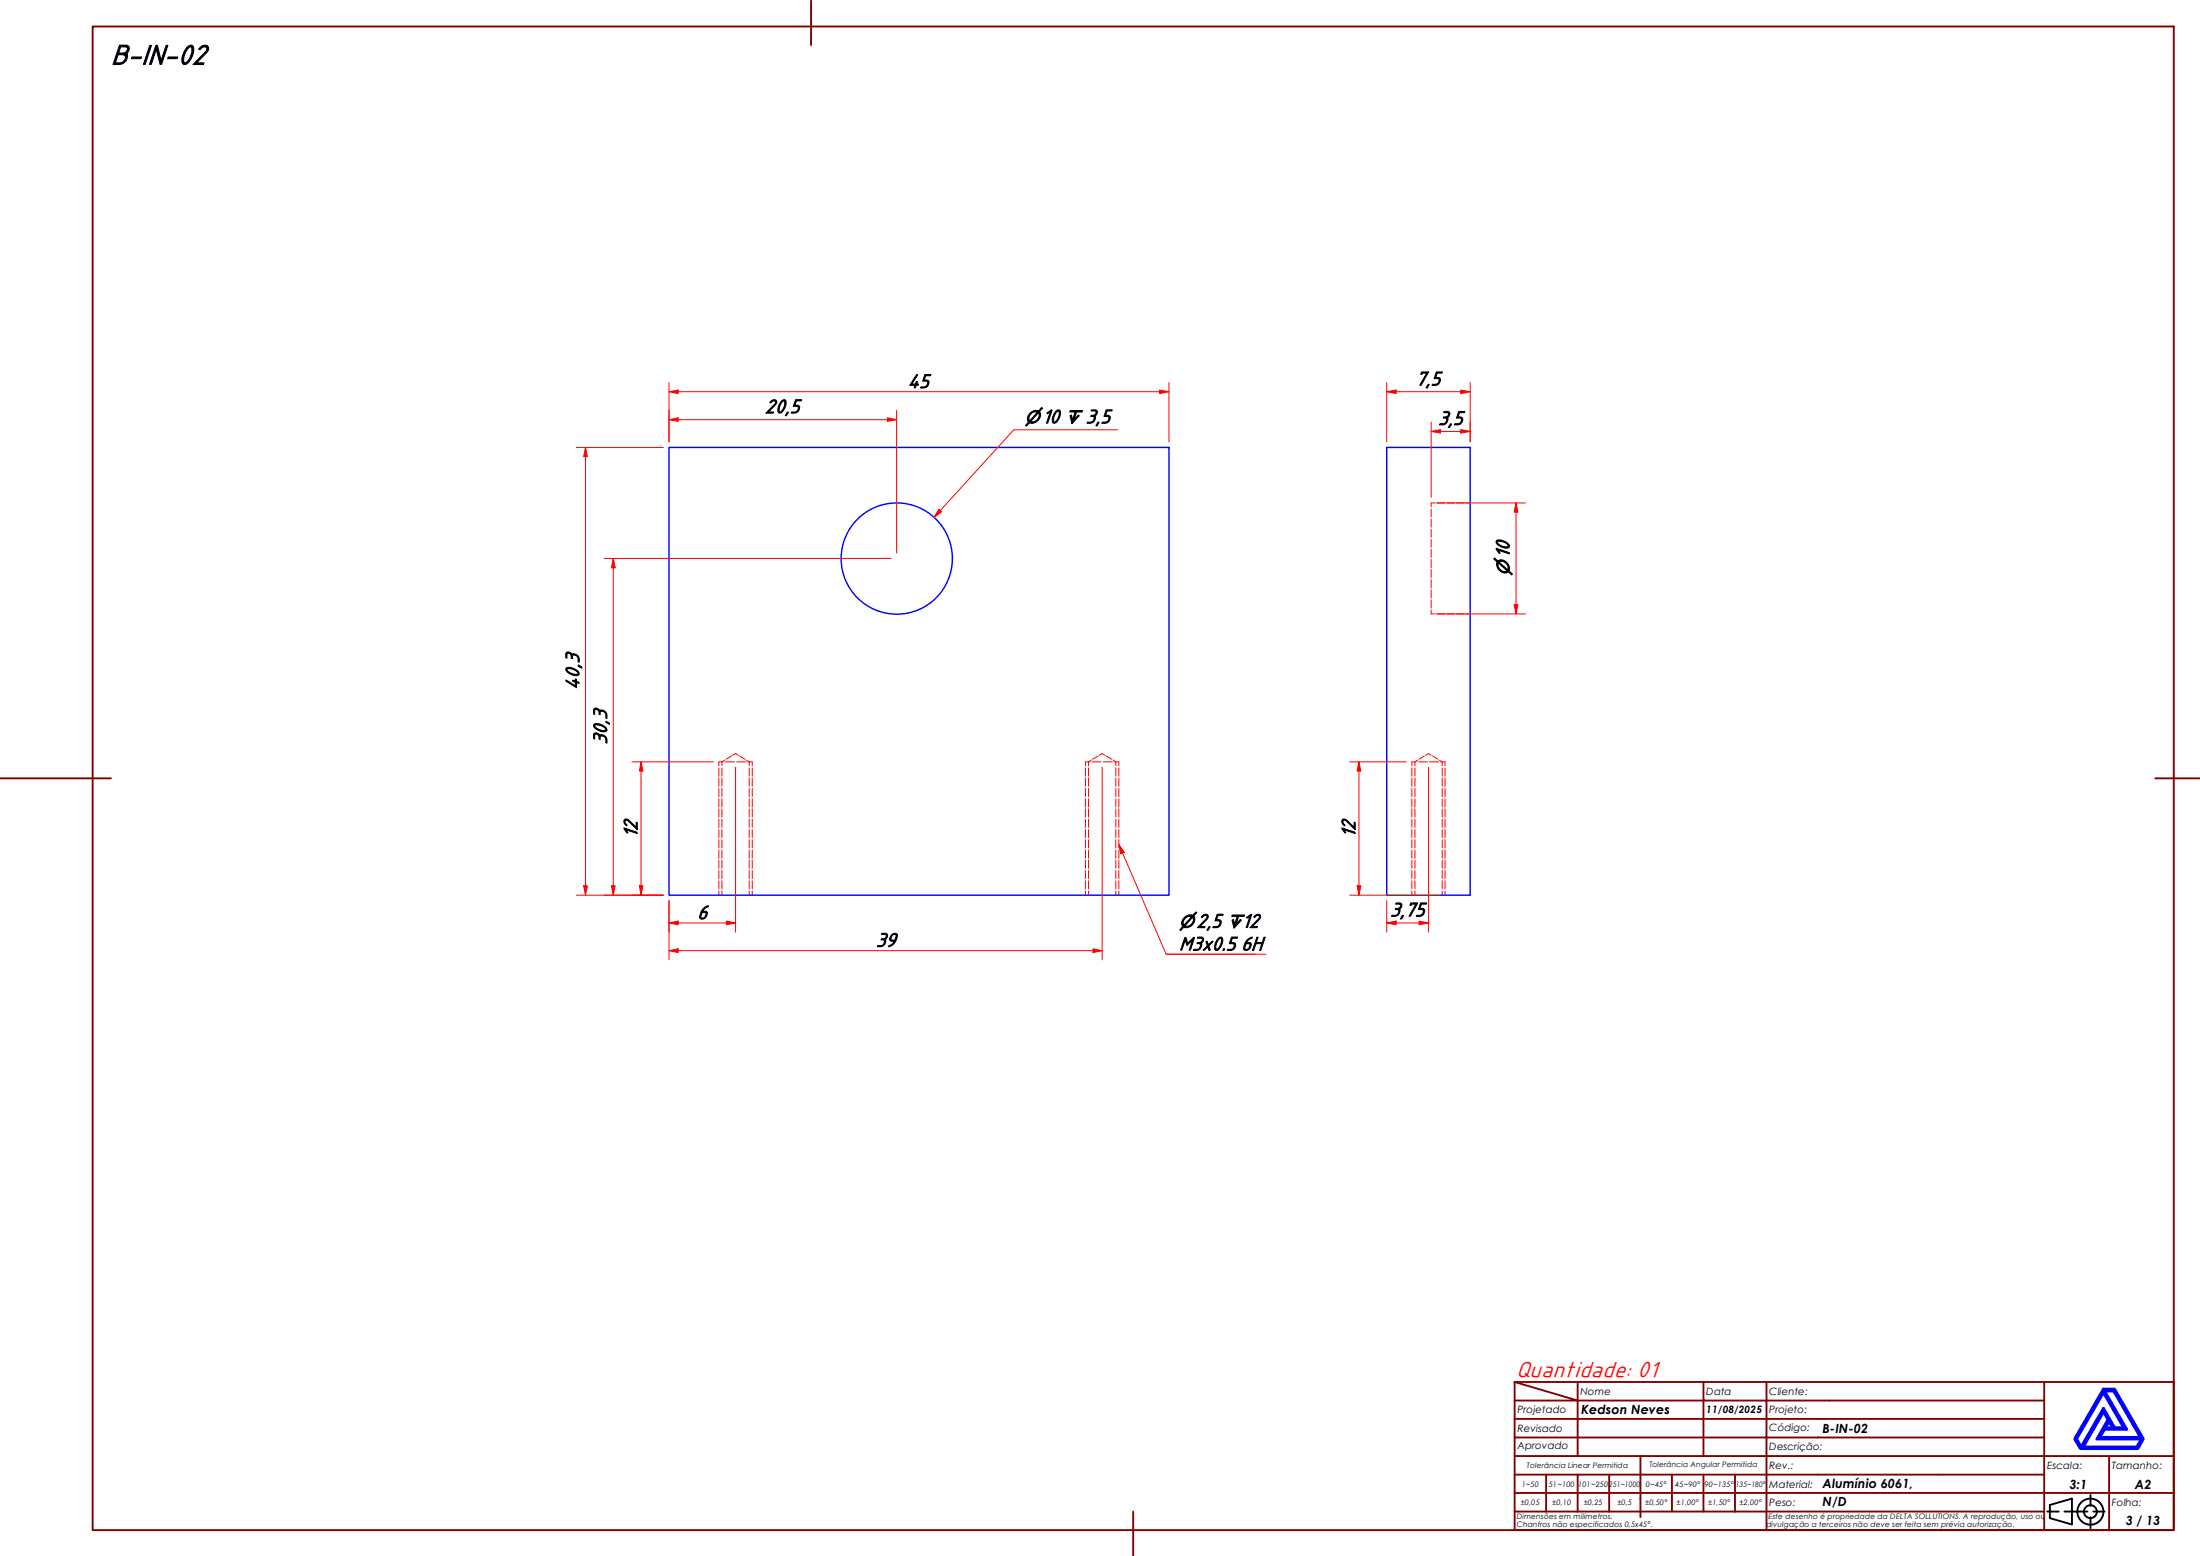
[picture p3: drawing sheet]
<svg xmlns="http://www.w3.org/2000/svg" width="594mm" height="420mm" viewBox="0 0 594 420" stroke-linecap="round" stroke-linejoin="round" font-family="sans-serif">
<!-- layer: Hidden (ABNT) -->
<g fill="none" stroke="#f00" stroke-width=".27">
<path d="M386.5 137.5v2.1M387.5 135.8h-1v1.1M388 135.8h2.1M390.7 135.8h2.1M393.3 135.8h2.1M395.9 135.8h1.1M386.5 140.2v2.1M386.5 142.9v2.2M386.5 145.6v2.2M386.5 148.3v2.2M386.5 151v2.3M386.5 153.8v2.2"/>
<path d="M386.5 156.5v2.2M386.5 159.2v2.3M386.5 162v2.2M386.5 164.7v1.1h1M388 165.8h2.1M390.7 165.8h2.1M393.3 165.8h2.1M395.9 165.8h1.1M194.1 207.4v2.2M194.1 210.1v2.2M194.1 212.9v2.2M194.1 215.7v2.2"/>
<path d="M194.1 218.4v2.2M194.9 207.4v2.2M194.9 210.1v2.2M194.9 212.9v2.2M194.9 215.7v2.2M194.9 218.4v2.2M195.3 205.7h-1.2v1.1M195.7 205.3l-.8 .4v1.1M195.9 205.7h2.4M197.5 204.1l-1.5 .9M197.9 203.9l.7-.4 .8 .4M198.9 205.7h2.5"/>
<path d="M199.7 204.1l1.5 .9M201.5 205.3l.8 .4v1.1M201.9 205.7h1.2v1.1M202.3 207.4v2.2M202.3 210.1v2.2M202.3 212.9v2.2M202.3 215.7v2.2M202.3 218.4v2.2M203.1 207.4v2.2M203.1 210.1v2.2M203.1 212.9v2.2M203.1 215.7v2.2"/>
<path d="M203.1 218.4v2.2M293.1 207.4v2.2M293.1 210.1v2.2M293.1 212.9v2.2M293.1 215.7v2.2M293.1 218.4v2.2M293.9 207.4v2.2M293.9 210.1v2.2M293.9 212.9v2.2M293.9 215.7v2.2M293.9 218.4v2.2M294.3 205.7h-1.2v1.1"/>
<path d="M294.7 205.3l-.8 .4v1.1M295 205.7h2.3M296.5 204.1l-1.5 .9M296.9 203.9l.7-.4 .8 .4M297.9 205.7h2.5M298.7 204.1l1.5 .9M300.6 205.3l.7 .4v1.1M300.9 205.7h1.2v1.1M301.3 207.4v2.2M301.3 210.1v2.2M301.3 212.9v2.2M301.3 215.7v2.2"/>
<path d="M301.3 218.4v2.2M302.1 207.4v2.2M302.1 210.1v2.2M302.1 212.9v2.2M302.1 215.7v2.2M302.1 218.4v2.2M381.3 207.4v2.2M381.3 210.1v2.2M381.3 212.9v2.2M381.3 215.7v2.2M381.3 218.4v2.2M382.1 207.4v2.2"/>
<path d="M382.1 210.1v2.2M382.1 212.9v2.2M382.1 215.7v2.2M382.1 218.4v2.2M382.5 205.7h-1.2v1.1M382.8 205.3l-.7 .4v1.1M383 205.7h2.4M384.6 204.1l-1.4 .9M385 203.9l.8-.4 .7 .4M386 205.7h2.4M386.8 204.1l1.5 .9M388.7 205.3l.7 .4v1.1"/>
<path d="M389.1 205.7h1.1v1.1M389.4 207.4v2.2M389.4 210.1v2.2M389.4 212.9v2.2M389.4 215.7v2.2M389.4 218.4v2.2M390.2 207.4v2.2M390.2 210.1v2.2M390.2 212.9v2.2M390.2 215.7v2.2M390.2 218.4v2.2M194.1 221.2v2.2"/>
<path d="M194.1 224v2.2M194.1 226.7v2.3M194.1 229.5v2.3M194.1 232.3v2.2M194.1 235.1v2.2M194.1 237.8v2.2M194.9 221.2v2.2M194.9 224v2.2M194.9 226.7v2.3M194.9 229.5v2.3M194.9 232.3v2.2M194.9 235.1v2.2"/>
<path d="M194.9 237.8v2.2M202.3 221.2v2.2M202.3 224v2.2M202.3 226.7v2.3M202.3 229.5v2.3M202.3 232.3v2.2M202.3 235.1v2.2M202.3 237.8v2.2M203.1 221.2v2.2M203.1 224v2.2M203.1 226.7v2.3M203.1 229.5v2.3"/>
<path d="M203.1 232.3v2.2M203.1 235.1v2.2M203.1 237.8v2.2M293.1 221.2v2.2M293.1 224v2.2M293.1 226.7v2.3M293.1 229.5v2.3M293.1 232.3v2.2M293.1 235.1v2.2M293.1 237.8v2.2M293.9 221.2v2.2M293.9 224v2.2"/>
<path d="M293.9 226.7v2.3M293.9 229.5v2.3M293.9 232.3v2.2M293.9 235.1v2.2M293.9 237.8v2.2M301.3 221.2v2.2M301.3 224v2.2M301.3 226.7v2.3M301.3 229.5v2.3M301.3 232.3v2.2M301.3 235.1v2.2M301.3 237.8v2.2"/>
<path d="M302.1 221.2v2.2M302.1 224v2.2M302.1 226.7v2.3M302.1 229.5v2.3M302.1 232.3v2.2M302.1 235.1v2.2M302.1 237.8v2.2M381.3 221.2v2.2M381.3 224v2.2M381.3 226.7v2.3M381.3 229.5v2.3M381.3 232.3v2.2"/>
<path d="M381.3 235.1v2.2M381.3 237.8v2.2M382.1 221.2v2.2M382.1 224v2.2M382.1 226.7v2.3M382.1 229.5v2.3M382.1 232.3v2.2M382.1 235.1v2.2M382.1 237.8v2.2M389.4 221.2v2.2M389.4 224v2.2M389.4 226.7v2.3"/>
<path d="M389.4 229.5v2.3M389.4 232.3v2.2M389.4 235.1v2.2M389.4 237.8v2.2M390.2 221.2v2.2M390.2 224v2.2M390.2 226.7v2.3M390.2 229.5v2.3M390.2 232.3v2.2M390.2 235.1v2.2M390.2 237.8v2.2M194.1 240.6v1.1"/>
<path d="M194.9 240.6v1.1M202.3 240.6v1.1M203.1 240.6v1.1M293.1 240.6v1.1M293.9 240.6v1.1M301.3 240.6v1.1M302.1 240.6v1.1M381.3 240.6v1.1M382.1 240.6v1.1M389.4 240.6v1.1M390.2 240.6v1.1"/>
</g>
<!-- layer: Visible (ABNT) -->
<g fill="none" stroke="#00f" stroke-width=".38">
<path d="M180.7 120.8h135v120.9h-135zM374.5 120.8h22.5v120.9h-22.5z"/>
<circle cx="242.2" cy="150.8" r="15"/>
</g>
<!-- layer: Borda A3/A4 (ABNT) -->
<g fill="none" stroke="#800000" stroke-width=".51">
<path d="M25 7.2h562v406h-562zM219 .2v12M0 210.2h30M582 210.2h12M409 373.2l17 5h-17M409 373.2h178v40h-178zM426 378.2h34v4.9h17M426 378.2v15M426 373.2v5M460 373.2v5h17v4.9M477 373.2v5h75M552 373.2v20h-143"/>
<path d="M409 383.1h51v10.1M409 398.2h17M417.5 398.2v10M434.5 398.2h-8.5v10M443 393.2v16.5M451.5 398.2v10h-42.5M460 398.2v10h8.5M468.5 398.2v10M477 398.2h-42.5v10M477 383.1v5.1h-68M477 398.2v10h75M477 383.1h75"/>
<path d="M477 398.2h75M552 388.2h-75v10M569.5 393.2v9.9h17.5M587 393.2h-35v9.9h17.5v10.1M306 408.2v12M409 403.1h143v10.1M451.5 408.2h8.5M468.5 408.2h8.5v5"/>
</g>
<path d="M568 376l5.5 9.6h-2.5l-3-5.3-6 10.5-1.3-2.3zM568 375.1h3l7.7 13.4-1.4 2.6h-15.5l-1.5-2.6zM568.3 375.6h2.5l7.2 12.6h-11l1.3-2.3h5.9zM568 381.2l1.3 2.1-3 5.2h12l-1.3 2.3h-14.5zM569.5 383.8l1 1.8h-2z" fill="none" stroke="#00f" stroke-width=".83"/>
<!-- layer: 0 -->
<path d="M561.8 391.1h15.5" fill="none" stroke="#000" stroke-width=".27"/>
<g fill="none" stroke="#000" stroke-width=".51">
<path d="M552.8 408.2h3.1M553.5 406.4l6-1.7v6.9l-6-1.7zM557.5 408.2h6.2M564.5 403.6v3M564.5 409.7v3M565.3 408.2h3"/>
<circle cx="564.5" cy="408.2" r="3.5"/>
<circle cx="564.5" cy="408.2" r="1.75"/>
</g>
<path d="M180.7 113.3h2.4" fill="none" stroke="#f00" stroke-width=".27"/>
<path d="M180.7 113.3l2.4-.5v1z" fill="#f00"/>
<path d="M180.7 113.3l2.4-.5v1zM239.6 113.3h2.5" fill="none" stroke="#f00" stroke-width=".27"/>
<path d="M239.6 112.8l2.5 .5-2.5 .5z" fill="#f00"/>
<path d="M180.7 110.8v8.5M183.1 113.3h56.5M239.6 112.8l2.5 .5-2.5 .5zM242.1 110.8v38.5M165.6 150.8v2.5" fill="none" stroke="#f00" stroke-width=".27"/>
<path d="M165.6 150.8l.5 2.5h-1z" fill="#f00"/>
<path d="M165.6 150.8l.5 2.5h-1zM165.6 239.2v2.5" fill="none" stroke="#f00" stroke-width=".27"/>
<path d="M165.1 239.2h1l-.5 2.5z" fill="#f00"/>
<path d="M163.1 150.8h77.5M165.6 153.3v85.9M165.1 239.2h1l-.5 2.5zM163.1 241.7h16M180.7 249.2h2.4" fill="none" stroke="#f00" stroke-width=".27"/>
<path d="M180.7 249.2l2.4-.5v1z" fill="#f00"/>
<path d="M180.7 249.2l2.4-.5v1zM196.2 249.2h2.4" fill="none" stroke="#f00" stroke-width=".27"/>
<path d="M196.2 248.7l2.4 .5-2.4 .5z" fill="#f00"/>
<path d="M198.6 207.2v44.5M180.7 243.2v8.5M180.7 256.7h2.4M183.1 249.2h13.1M196.2 248.7l2.4 .5-2.4 .5z" fill="none" stroke="#f00" stroke-width=".27"/>
<path d="M180.7 256.7l2.4-.5v1z" fill="#f00"/>
<path d="M180.7 256.7l2.4-.5v1zM295.1 256.7h2.5" fill="none" stroke="#f00" stroke-width=".27"/>
<path d="M295.1 256.2l2.5 .5-2.5 .5z" fill="#f00"/>
<path d="M180.7 105.8h2.4M297.6 207.2v52M180.7 243.2v16M183.1 256.7h112M295.1 256.2l2.5 .5-2.5 .5z" fill="none" stroke="#f00" stroke-width=".27"/>
<path d="M180.7 105.8l2.4-.5v1z" fill="#f00"/>
<path d="M180.7 105.8l2.4-.5v1zM313.1 105.8h2.6" fill="none" stroke="#f00" stroke-width=".27"/>
<path d="M313.1 105.3l2.6 .5-2.6 .5z" fill="#f00"/>
<path d="M180.7 103.3v16M183.1 105.8h130M313.1 105.3l2.6 .5-2.6 .5zM315.7 103.3v16M158.1 120.8v2.5" fill="none" stroke="#f00" stroke-width=".27"/>
<path d="M158.1 120.8l.5 2.5h-1z" fill="#f00"/>
<path d="M158.1 120.8l.5 2.5h-1zM158.1 239.2v2.5" fill="none" stroke="#f00" stroke-width=".27"/>
<path d="M157.6 239.2h1l-.5 2.5z" fill="#f00"/>
<path d="M155.6 120.8h23.5M158.1 123.3v115.9M157.6 239.2h1l-.5 2.5zM155.6 241.7h23.5" fill="none" stroke="#f00" stroke-width=".27"/>
<path d="M302.1 228.1l1 2.3" fill="none" stroke="#f00" stroke-width=".27"/>
<path d="M302.1 228.1l1.5 2.1-1 .3z" fill="#f00"/>
<path d="M302.1 228.1l1.5 2.1-1 .3zM303.1 230.4l11.8 27.3h24M314.9 257.7h27" fill="none" stroke="#f00" stroke-width=".27"/>
<path d="M374.5 105.8h2.5" fill="none" stroke="#f00" stroke-width=".27"/>
<path d="M374.5 105.8l2.5-.5v1z" fill="#f00"/>
<path d="M374.5 105.8l2.5-.5v1zM394.5 105.8h2.5" fill="none" stroke="#f00" stroke-width=".27"/>
<path d="M394.5 105.3l2.5 .5-2.5 .5z" fill="#f00"/>
<path d="M374.5 103.3v16M377 105.8h17.5M394.5 105.3l2.5 .5-2.5 .5zM397 103.3v16M374.5 249.2h2.5" fill="none" stroke="#f00" stroke-width=".27"/>
<path d="M374.5 249.2l2.5-.5v1z" fill="#f00"/>
<path d="M374.5 249.2l2.5-.5v1zM383.2 249.2h2.6" fill="none" stroke="#f00" stroke-width=".27"/>
<path d="M383.2 248.7l2.6 .5-2.6 .5z" fill="#f00"/>
<path d="M173.1 205.7v2.5M385.8 207.2v44.5M374.5 243.2v8.5M377 249.2h6.2M383.2 248.7l2.6 .5-2.6 .5z" fill="none" stroke="#f00" stroke-width=".27"/>
<path d="M173.1 205.7l.5 2.5h-.9z" fill="#f00"/>
<path d="M173.1 205.7l.5 2.5h-.9zM173.1 239.2v2.5" fill="none" stroke="#f00" stroke-width=".27"/>
<path d="M172.7 239.2h.9l-.5 2.5z" fill="#f00"/>
<path d="M170.6 205.7h22.1M173.1 208.2v31M367 205.7v2.5M172.7 239.2h.9l-.5 2.5zM170.6 241.7h8.5" fill="none" stroke="#f00" stroke-width=".27"/>
<path d="M367 205.7l.5 2.5h-1z" fill="#f00"/>
<path d="M367 205.7l.5 2.5h-1zM367 239.2v2.5" fill="none" stroke="#f00" stroke-width=".27"/>
<path d="M366.5 239.2h1l-.5 2.5z" fill="#f00"/>
<path d="M364.5 205.7h15.2M367 208.2v31M366.5 239.2h1l-.5 2.5zM364.5 241.7h24.2" fill="none" stroke="#f00" stroke-width=".27"/>
<path d="M253.9 137.8l-1.7 1.9" fill="none" stroke="#f00" stroke-width=".27"/>
<path d="M253.6 137.5l.7 .7-2.1 1.5z" fill="#f00"/>
<path d="M301.8 116.1h-28.1l-19.8 21.7M253.6 137.5l.7 .7-2.1 1.5z" fill="none" stroke="#f00" stroke-width=".27"/>
<path d="M409.4 163.3v2.5" fill="none" stroke="#f00" stroke-width=".27"/>
<path d="M408.9 163.3h1l-.5 2.5z" fill="#f00"/>
<path d="M409.4 135.8v2.5M408.9 163.3h1l-.5 2.5z" fill="none" stroke="#f00" stroke-width=".27"/>
<path d="M409.4 135.8l.5 2.5h-1z" fill="#f00"/>
<path d="M386.5 116.5h2.5M388 135.8h23.9M409.4 135.8l.5 2.5h-1zM409.4 138.3v25M388 165.8h23.9" fill="none" stroke="#f00" stroke-width=".27"/>
<path d="M386.5 116.5l2.5-.5v.9z" fill="#f00"/>
<path d="M386.5 116.5l2.5-.5v.9zM394.5 116.5h2.5" fill="none" stroke="#f00" stroke-width=".27"/>
<path d="M394.5 116l2.5 .5-2.5 .4z" fill="#f00"/>
<path d="M386.5 114v20.3M389 116.5h5.5M394.5 116l2.5 .5-2.5 .4zM397 114v5.3" fill="none" stroke="#f00" stroke-width=".27"/>
<text font-size="8.1" x="30" y="17.3">B-IN-02</text>
<text font-size="6.5" fill="#f00" x="409.4" y="371.7">Quantidade: 01</text>
<g font-size="5.6">
<text x="245.1" y="104.7">45</text>
<text x="382.3" y="104">7,5</text>
<text x="206.6" y="111.5">20,5</text>
<text x="281.4" y="114.2">10</text>
<text x="293.1" y="114.2">3,5</text>
<text x="388.3" y="114.7">3,5</text>
<text x="407.5" y="150.7" transform="rotate(-90 407.5 150.7)">10</text>
<text x="156.3" y="186.3" transform="rotate(-90 156.3 186.3)">40,3</text>
<text x="163.8" y="201.1" transform="rotate(-90 163.8 201.1)">30,3</text>
<text x="172" y="226.2" transform="rotate(-90 172 226.2)">12</text>
<text x="365.9" y="226.2" transform="rotate(-90 365.9 226.2)">12</text>
<text x="188.3" y="248.1">6</text>
<text x="323.1" y="250.4">2,5</text>
<text x="335.3" y="250.4">12</text>
<text x="375.3" y="247.4">3,75</text>
<text x="236.5" y="255.6">39</text>
<text x="318.4" y="256.6">M3x0.5</text>
<text x="335.2" y="256.6">6H</text>
</g>
<g font-size="4.8">
<text x="276.7" y="114.2">⌀</text>
<text x="287.5" y="114.2">↧</text>
<text x="407.5" y="155.4" transform="rotate(-90 407.5 155.4)">⌀</text>
<text x="318.4" y="250.4">⌀</text>
<text x="331.3" y="250.4">↧</text>
</g>
<g font-size="3.4">
<text x="427" y="381.9">Kedson Neves</text>
<text x="492.1" y="386.9">B-IN-02</text>
<text x="492.1" y="401.9">Alumínio 6061,</text>
<text x="558.8" y="401.9">3:1</text>
<text x="576.5" y="401.9">A2</text>
<text x="492.1" y="406.7">N/D</text>
<text x="574" y="411.7">3 / 13</text>
</g>
<g font-size="2.7">
<text x="426.8" y="376.7">Nome</text>
<text x="460.8" y="376.7">Data</text>
<text x="477.8" y="376.7">Cliente:</text>
<text x="409.8" y="381.4">Projetado</text>
<text x="460.8" y="381.5">11/08/2025</text>
<text x="477.8" y="381.4">Projeto:</text>
<text x="409.8" y="386.7">Revisado</text>
<text x="477.8" y="386.4">Código:</text>
<text x="409.8" y="391.4">Aprovado</text>
<text x="477.8" y="391.5">Descrição:</text>
<text x="477.8" y="401.7">Material:</text>
<text x="477.8" y="396.7">Rev.:</text>
<text x="552.8" y="396.7">Escala:</text>
<text x="570.3" y="396.7">Tamanho:</text>
<text x="477.8" y="406.6">Peso:</text>
<text x="570.3" y="406.7">Folha:</text>
</g>
<g font-size="2">
<text x="410.9" y="401.4">1~50</text>
<text x="412.3" y="396.4">Tolerância Linear Permitida</text>
<text x="418.2" y="401.4">51~100</text>
<text x="426.1" y="401.4">101~250</text>
<text x="434.5" y="401.4">251~1000</text>
<text x="444.4" y="401.4">0~45°</text>
<text x="445.4" y="396.2">Tolerância Angular Permitida</text>
<text x="452.4" y="401.4">45~90°</text>
<text x="460.3" y="401.4">90~135°</text>
<text x="468.7" y="401.4">135~180°</text>
<text x="410.7" y="406.3">±0,05</text>
<text x="419.2" y="406.3">±0,10</text>
<text x="427.7" y="406.3">±0,25</text>
<text x="436.8" y="406.3">±0,5</text>
<text x="444.2" y="406.3">±0,50°</text>
<text x="452.8" y="406.3">±1,00°</text>
<text x="461.3" y="406.3">±1,50°</text>
<text x="469.7" y="406.3">±2,00°</text>
<text x="409.6" y="410.2">Dimensões em milímetros.</text>
<text x="409.6" y="412.3">Chanfros não especificados 0,5x45°.</text>
<text x="477" y="412.3">divulgação a terceiros não deve ser feita sem prévia autorização.</text>
<text x="477.6" y="410.2">Este desenho é propriedade da DELTA SOLLUTIONS. A reprodução, uso ou</text>
</g>
</svg>
